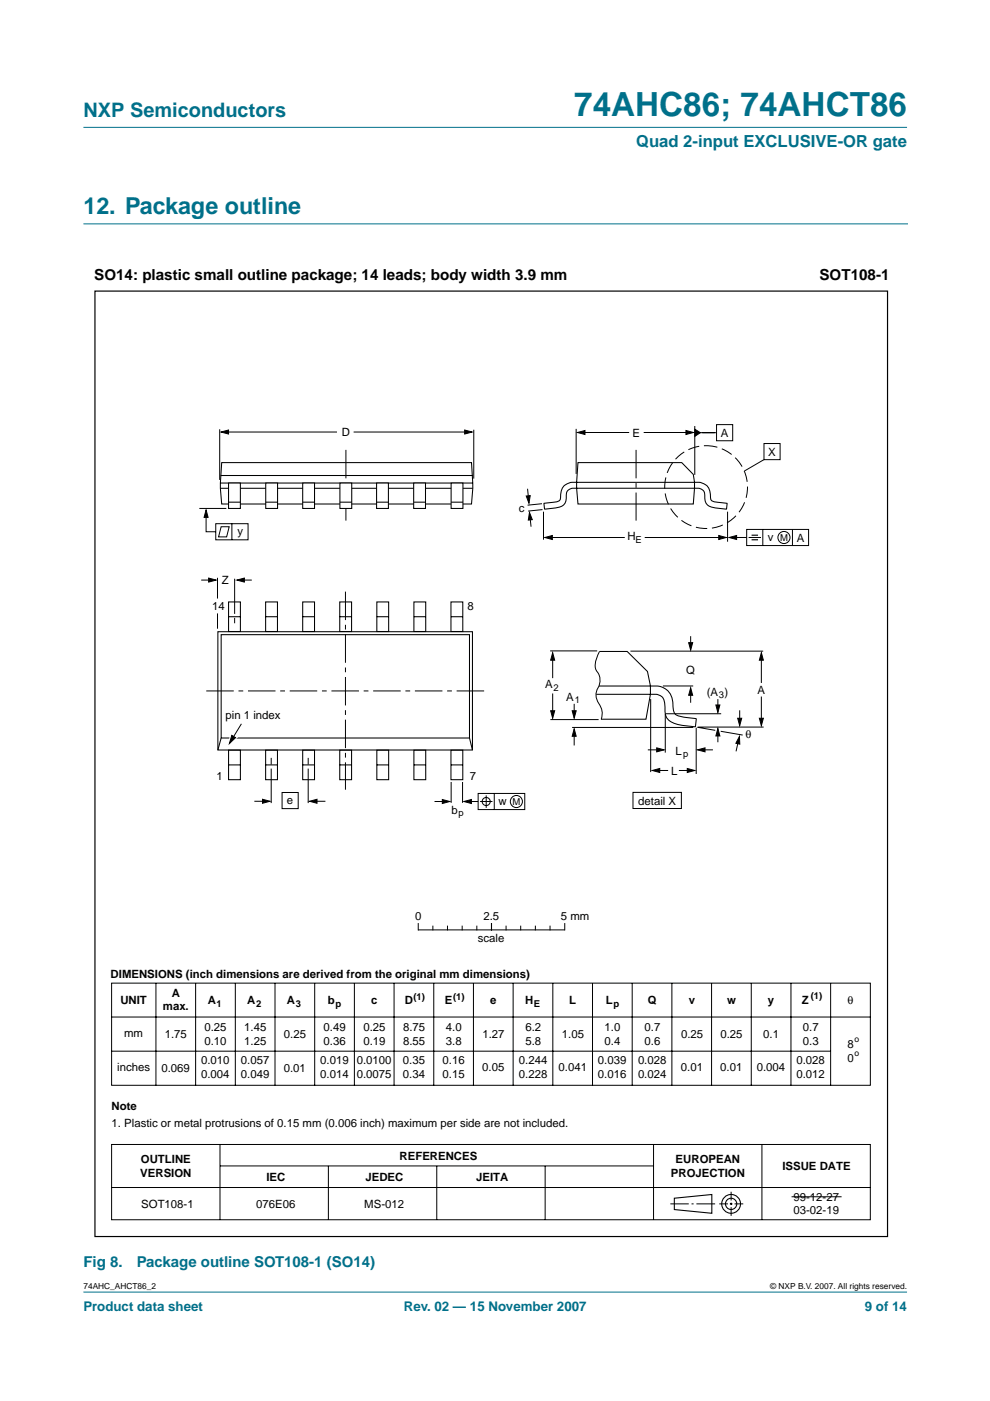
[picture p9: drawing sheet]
<svg xmlns="http://www.w3.org/2000/svg" width="210mm" height="297mm" viewBox="0 0 210 297" stroke-linecap="round" stroke-linejoin="round" font-family="sans-serif">
<g fill="#00708a" stroke="#00708a" stroke-width=".21">
<path d="M17.7 273.9h174.6z"/>
<path d="M17.7 27h174.6z"/>
</g>
<path d="M17.7 47.5h174.7" fill="none" stroke="#00708a" stroke-width=".21"/>
<path d="M47 98.1h53l.2 5.4-.2 3.4h-53l-.3-3.4zM122.5 98.1h22l2.5 2.5 .3 1.7-.3 4.6h-24.5l-.2-4.6zM46.7 103.5h53.5M46.7 102.4h53.5M46.8 100.8h53.3M115.3 106.7h.5a5.7 5.7 0 0 0 2.9-.7l.2-.8a2.81 2.81 0 0 1 3.4-2.9h24.9a2.83 2.83 0 0 1 3.4 2.9l.1 .6a1.5 1.5 0 0 0 1.6 .7l1.9 .2-.2 1.2h-.2a9.9 9.9 0 0 1-3.6-.7 2.54 2.54 0 0 1-.8-2.5 1.7 1.7 0 0 0-2.1-1.2h-25a1.7 1.7 0 0 0-2.2 1.8 2.11 2.11 0 0 1-2.4 2.4l-2.2 .2zM46.2 133.9h54v25.1h-54zM46.9 134.6h52.6v21.9h-52.6zM127.1 138.1h5.9l4.3 4.3 .6 3v1.8l-.9 5.3h-9.6M46.9 156.5l-.7 2.5M99.5 156.5l.7 2.5M127 145.4l10.9 .1a3.9 3.9 0 0 1 4.6 2.6l.2 1.3a2.48 2.48 0 0 0 .7 2.2l1.2 .4 3 .4-.1 1.6a11.9 11.9 0 0 1-5.5-1.1 2.55 2.55 0 0 1-1-2.5v-.6a2.28 2.28 0 0 0-2.9-2.6h-11.7" fill="none" stroke="#000" stroke-width=".22"/>
<g fill="none" stroke="#000" stroke-width=".21">
<path d="M46.6 91v10.8M47.8 91.6h23.7M75 91.6h24.3M100.5 91.1l-.1 10.4M122.2 90.9v9.6M123.1 91.7h10.3M136.5 91.7h9.7M147.3 90.3v10.4M147.9 91.7h4M151.9 90h3.4v3.4h-3.4zM162 94h3.4v3.5h-3.4zM162 97.4l-4.2 2.5"/>
<path d="M111.9 103.6l.2 2.6M112.3 109.2l.3 2.5M114.9 106.8l-3 .3M115 108l-3 .4M115.2 108.5v5.9M116.3 114h16.2M136.7 114h16.3M154.3 108.5v6.4M155.5 114h2.8M158.3 112.2h13.1v3.5h-13.1zM158.7 114h2.6M161.7 112.2v3.5"/>
<path d="M168 112.2v3.5M42.7 123h2.5M46.1 122.5v4.4M49.7 122.7v7.4M49.7 131v1.1M50.8 123h2.6M116.6 138h10M117.2 138.9v4.9M127.1 138.1a4.8 4.8 0 0 0-.7 4 3.4 3.4 0 0 1 .1 4.3 3.5 3.5 0 0 0 .8 3.3 3.3 3.3 0 0 1 .2 2.8M133.7 138.1h28.1M146.4 134.9v2.3M161.4 139.2v5.6"/>
<path d="M116.7 152.6h10.2M117.2 147v4.5M121.3 154.2h25.7M121.7 149.2v2.6M121.7 155.5v2.6M137.4 159h2.3M138 148.2v15.5M140.6 145.4h6.4M141.1 151.3v8.3M141.2 151.3h11.7M146.4 146.5v2.5M147.6 154.3v9.8"/>
<path d="M147.8 154.2l3.9 .6M148 154.2h13.9M148.8 159h2.4M152.2 148.2v1.9M152.2 155.5v1.9M152.8 155l4.7 .8M156.6 156.7l-.5 2.6M156.8 150.6v2.6M161.4 147.7v5.2M53.9 169.9h2.6M59.8 168h3.4v3.4h-3.4zM65.3 160.7v1.4"/>
<path d="M65.3 163v7.3M66.4 169.9h2.6M92.1 169.9h2.6M95.7 165.8v4.4M98.1 165.8v4.4M99.2 169.9h2.2M101.4 168.2h9.9v3.4h-9.9zM101.8 169.9h2.6M103.1 168.6v2.7M104.8 168.2v3.4M134.2 168h10.3v3.4h-10.3zM139.1 163.4h2.6"/>
<path d="M143.9 163.4h2.6M23.7 208.4h160.8v21.7h-160.8zM23.7 215.6h160.8M33.1 208.4v21.7M41.5 208.4v21.7M49.9 208.4v21.7M58.3 208.4v21.7M66.7 208.4v21.7M75.1 208.4v21.7M83.6 208.4v21.7M92 208.4v21.7M100.4 208.4v21.7"/>
<path d="M108.8 208.4v21.7M117.2 208.4v21.7M125.6 208.4v21.7M134 208.4v21.7M142.5 208.4v21.7M150.9 208.4v21.7M159.3 208.4v21.7M167.7 208.4v21.7M176.1 208.4v21.7M23.7 222.9h152.4M23.7 242.7h160.8v15.9h-160.8zM23.7 251.8h160.8"/>
<path d="M46.6 242.7v15.9M46.7 247.2h91.8M69.6 247.2v11.4M92.6 247.2v11.4M115.6 247.2v11.4M138.6 242.7v15.9M142.1 255.2h3.9M146.6 255.2h.5M147.7 255.2h3.9M152.5 255.2h1.8M154.7 255.2h.6M155 252.7v1.8"/>
<path d="M155 255v.5M155 255.9v1.9M155.7 255.2h1.9M161.5 242.7v15.9M167.8 253.7h10.6"/>
<circle cx="166.2" cy="114" r="1.28"/>
<circle cx="103.1" cy="169.9" r=".86"/>
<circle cx="109.5" cy="169.9" r="1.28"/>
</g>
<g fill="none" stroke="#000" stroke-width=".23">
<path d="M143 254l7.9-.7v3.9l-7.9-.7z"/>
<circle cx="155" cy="255.2" r="1.99"/>
<circle cx="155" cy="255.2" r="1.2"/>
</g>
<g fill="#000" stroke="#000" stroke-width=".21">
<path d="M46.9 91.6l1.6-.4v.8zM98.5 91.2l1.6 .4-1.6 .4zM122.4 91.7l1.6-.4v.8zM145.4 91.3l1.6 .4-1.6 .4zM147.3 91l1.2 .7-1.2 .8zM111.6 105.2l.8-.1-.2 1.6zM112.3 108.6l.6 1.6-.9 .1zM115.5 114l1.6-.5v.9zM152.4 113.5l1.6 .5-1.6 .4zM154.6 114l1.6-.5v.9zM44.2 122.6l1.6 .4-1.6 .4zM50.2 123l1.6-.4v.8z"/>
<path d="M117.2 138.4l.4 1.6h-.8zM146 136.3h.9l-.5 1.5zM161.4 138.4l.5 1.6h-.9zM116.8 150.7h.8l-.4 1.6zM121.7 154.5l.5 1.6h-.9zM121.3 150.7h.9l-.5 1.6zM139.2 158.6l1.6 .4-1.6 .4zM146.4 145.8l.5 1.6h-.9zM147.9 159l1.6-.4v.8zM152.2 154.5l.4 1.5h-.8zM151.8 149.5h.8l-.4 1.6zM156.8 156.1l.1 1.7-.9-.2z"/>
<path d="M156.4 152.3h.9l-.5 1.6zM161 152.3h.9l-.5 1.6zM55.7 169.5l1.5 .4-1.5 .4zM65.6 169.9l1.6-.4v.8zM93.8 169.5l1.6 .4-1.6 .5zM98.4 169.9l1.5-.4v.9zM138.3 163.4l1.6-.5v.9zM145.7 162.9l1.6 .5-1.6 .4z"/>
</g>
<path d="M159.4 113.5h1.3M159.4 114.4h1.3" fill="none" stroke="#000" stroke-width=".24"/>
<path d="M43.7 146.5h59.5" fill="none" stroke="#000" stroke-width=".21" stroke-dasharray="5.8 1 1 1" stroke-linecap="butt"/>
<path d="M73.3 95.4v15M134.9 95.4v15M73.2 125.4v42" fill="none" stroke="#000" stroke-width=".21" stroke-dasharray="6 1 1 1" stroke-linecap="butt"/>
<circle cx="149.7" cy="103.3" r="8.8" fill="none" stroke="#000" stroke-width=".21" stroke-dasharray="2.4 1" stroke-linecap="butt"/>
<path d="M64.2 102.4h2.5v5.4h-2.5z" fill="#fff" stroke="#000" stroke-width=".22"/>
<path d="M64.2 106.5h2.5" fill="none" stroke="#000" stroke-width=".22"/>
<path d="M56.3 102.4h2.5v5.4h-2.5z" fill="#fff" stroke="#000" stroke-width=".22"/>
<path d="M56.3 106.5h2.6" fill="none" stroke="#000" stroke-width=".22"/>
<path d="M48.5 102.4h2.5v5.4h-2.5z" fill="#fff" stroke="#000" stroke-width=".22"/>
<path d="M48.5 106.5h2.5" fill="none" stroke="#000" stroke-width=".22"/>
<g fill="#fff" stroke="#000" stroke-width=".22">
<path d="M87.7 102.4h2.5v5.4h-2.5z"/>
<path d="M72.1 102.4h2.5v5.4h-2.5z"/>
<path d="M79.8 102.4h2.6v5.4h-2.6z"/>
</g>
<path d="M79.8 106.5h2.6" fill="none" stroke="#000" stroke-width=".22"/>
<path d="M95.6 102.4h2.6v5.4h-2.6z" fill="#fff" stroke="#000" stroke-width=".22"/>
<g fill="none" stroke="#000" stroke-width=".22">
<path d="M72.1 106.5h2.5M87.8 106.5h2.5M95.6 106.5h2.6M48.5 127.6h2.5v6.3h-2.5zM48.5 130.8h2.5M56.3 127.6h2.5v6.3h-2.5zM56.3 130.8h2.5M64.2 127.6h2.5v6.3h-2.5zM64.2 130.8h2.5M72 127.6h2.5v6.3h-2.5zM72 130.8h2.5M79.9 127.6h2.5v6.3h-2.5z"/>
<path d="M79.9 130.8h2.5M87.8 127.6h2.5v6.3h-2.5zM87.8 130.8h2.5M95.6 127.6h2.5v6.3h-2.5zM95.6 130.8h2.5M48.5 159h2.5v6.3h-2.5zM56.3 159h2.5v6.3h-2.5zM64.2 159h2.5v6.3h-2.5zM72 159h2.5v6.3h-2.5zM79.9 159h2.5v6.3h-2.5zM87.8 159h2.5v6.3h-2.5zM95.6 159h2.5v6.3h-2.5z"/>
<path d="M48.5 162.2h2.5M56.3 162.2h2.5M64.2 162.2h2.5M72 162.2h2.5M79.9 162.2h2.5M87.8 162.2h2.5M95.6 162.2h2.5"/>
</g>
<path d="M43.7 108.1l.4 1.6h-.8z" fill="#000" stroke="#000" stroke-width=".21"/>
<path d="M42.3 107.8h5.7M43.7 108.7v4h2M45.7 111h6.9v3.5h-6.9zM46.9 111.7h1.7l-.5 2.1h-1.8zM49.2 111v3.5M57.5 160.7v1.4M57.5 163v7.3" fill="none" stroke="#000" stroke-width=".21"/>
<path d="M48.8 155.4l1.7 .9-2.1 1.8z" fill="#fff"/>
<g fill="none" stroke="#000" stroke-width=".21">
<path d="M46.1 130.1v3.2M51.2 153.5l-2.6 4.1M88.7 195.8v1.4M88.7 197.2h30.9M91.8 196.4v.8M94.9 196.4v.8M98 196.4v.8M101.1 196.4v.8M104.2 195.8v1.4M107.3 196.4v.8M110.4 196.4v.8M113.5 196.4v.8"/>
<path d="M116.6 196.4v.8M119.7 195.8v1.4"/>
</g>
<path d="M49.1 155.9l.8 .5-1.3 1.2z" fill="#000" stroke="#000" stroke-width=".21"/>
<path d="M20.1 61.7h168.1v200.5h-168.1z" fill="none" stroke="#000" stroke-width=".25"/>
<text font-size="7.1" fill="#00708a" x="121.7" y="24.7">74AHC86; 74AHCT86</text>
<text font-size="4.9" fill="#00708a" x="17.7" y="45.5">12. Package outline</text>
<text font-size="4.2" fill="#00708a" x="17.7" y="24.9">NXP Semiconductors</text>
<text font-size="3.5" fill="#00708a" x="134.9" y="31.1">Quad 2-input EXCLUSIVE-OR gate</text>
<g font-size="3.2">
<text x="20" y="59.3">SO14: plastic small outline package; 14 leads; body width 3.9 mm</text>
<text x="173.8" y="59.4">SOT108-1</text>
</g>
<g font-size="3.2" fill="#00708a">
<text x="17.7" y="268.7">Fig 8.</text>
<text x="29" y="268.7">Package outline SOT108-1 (SO14)</text>
</g>
<g font-size="2.8" fill="#00708a">
<text x="17.7" y="278">Product data sheet</text>
<text x="85.6" y="278">Rev. 02 — 15 November 2007</text>
<text x="183.4" y="278">9 of 14</text>
</g>
<g font-size="2.4">
<text x="72.5" y="92.5">D</text>
<text x="134.1" y="92.6">E</text>
<text x="152.8" y="92.6">A</text>
<text x="162.9" y="96.6">X</text>
<text x="50.3" y="113.5">y</text>
<text x="110" y="108.6">c</text>
<text x="133" y="114.6">H</text>
<text x="162.8" y="114.7">v</text>
<text x="168.9" y="114.8">A</text>
<text x="47.1" y="123.8">Z</text>
<text x="45" y="129.4">14</text>
<text x="99.1" y="129.3">8</text>
<text x="145.5" y="142.8">Q</text>
<text x="115.6" y="145.9">A</text>
<text x="120.1" y="148.5">A</text>
<text x="149.9" y="147.5">(A )</text>
<text x="160.6" y="147.2">A</text>
<text x="47.8" y="152.5">pin 1 index</text>
<text x="143.2" y="160">L</text>
<text x="158.1" y="156.4">θ</text>
<text x="45.9" y="165.3">1</text>
<text x="99.6" y="165.3">7</text>
<text x="142.3" y="164.3">L</text>
<text x="60.8" y="170.4">e</text>
<text x="95.8" y="172.6">b</text>
<text x="105.7" y="170.7">w</text>
<text x="135.3" y="170.6">detail X</text>
<text x="88" y="195.1">0</text>
<text x="102.5" y="195.1">2.5</text>
<text x="118.9" y="195.1">5 mm</text>
<text x="101.3" y="199.8">scale</text>
<text x="23.5" y="207.3">DIMENSIONS (inch dimensions are derived from the original mm dimensions)</text>
<text x="25.5" y="213">UNIT</text>
<text x="34.5" y="214.2">max.</text>
<text x="36.4" y="211.3">A</text>
<text x="44" y="213">A</text>
<text x="52.4" y="213">A</text>
<text x="60.8" y="213">A</text>
<text x="69.5" y="213">b</text>
<text x="78.7" y="213">c</text>
<text x="85.8" y="213">D</text>
<text x="94.3" y="213">E</text>
<text x="103.9" y="213">e</text>
<text x="111.3" y="213">H</text>
<text x="120.7" y="213">L</text>
<text x="128.4" y="213">L</text>
<text x="137.3" y="213">Q</text>
<text x="146" y="213">v</text>
<text x="154.2" y="213">w</text>
<text x="162.8" y="213">y</text>
<text x="170" y="213">Z</text>
<text x="179.7" y="213">θ</text>
<text x="26.3" y="219.9">mm</text>
<text x="34.9" y="220.1">1.75</text>
<text x="43.4" y="218.6">0.25</text>
<text x="43.4" y="221.6">0.10</text>
<text x="51.8" y="218.6">1.45</text>
<text x="51.8" y="221.6">1.25</text>
<text x="60.2" y="220.2">0.25</text>
<text x="68.6" y="218.6">0.49</text>
<text x="68.6" y="221.6">0.36</text>
<text x="77" y="218.6">0.25</text>
<text x="77" y="221.6">0.19</text>
<text x="85.5" y="218.6">8.75</text>
<text x="85.5" y="221.6">8.55</text>
<text x="94.6" y="218.6">4.0</text>
<text x="94.6" y="221.6">3.8</text>
<text x="102.3" y="220.1">1.27</text>
<text x="111.4" y="218.6">6.2</text>
<text x="111.4" y="221.6">5.8</text>
<text x="119.1" y="220.1">1.05</text>
<text x="128.2" y="218.6">1.0</text>
<text x="128.2" y="221.6">0.4</text>
<text x="136.7" y="218.6">0.7</text>
<text x="136.7" y="221.6">0.6</text>
<text x="144.4" y="220.1">0.25</text>
<text x="152.7" y="220.1">0.25</text>
<text x="161.8" y="220.1">0.1</text>
<text x="170.2" y="218.6">0.7</text>
<text x="170.2" y="221.6">0.3</text>
<text x="24.9" y="227.1">inches</text>
<text x="34.2" y="227.2">0.069</text>
<text x="42.6" y="225.7">0.010</text>
<text x="51.1" y="225.7">0.057</text>
<text x="60.2" y="227.2">0.01</text>
<text x="67.9" y="225.7">0.019</text>
<text x="75.7" y="225.7">0.0100</text>
<text x="85.4" y="225.7">0.35</text>
<text x="93.8" y="225.7">0.16</text>
<text x="102.3" y="227.1">0.05</text>
<text x="110" y="225.7">0.244</text>
<text x="118.4" y="227.1">0.041</text>
<text x="126.8" y="225.7">0.039</text>
<text x="135.3" y="225.7">0.028</text>
<text x="144.4" y="227.1">0.01</text>
<text x="152.7" y="227.1">0.01</text>
<text x="160.4" y="227.1">0.004</text>
<text x="168.9" y="225.7">0.028</text>
<text x="179.7" y="222.2">8</text>
<text x="179.7" y="225.2">0</text>
<text x="42.6" y="228.6">0.004</text>
<text x="51.1" y="228.6">0.049</text>
<text x="67.9" y="228.6">0.014</text>
<text x="75.7" y="228.6">0.0075</text>
<text x="85.4" y="228.6">0.34</text>
<text x="93.8" y="228.6">0.15</text>
<text x="110" y="228.6">0.228</text>
<text x="126.8" y="228.6">0.016</text>
<text x="135.3" y="228.6">0.024</text>
<text x="168.9" y="228.6">0.012</text>
<text x="23.7" y="235.3">Note</text>
<text x="23.7" y="239">1. Plastic or metal protrusions of 0.15 mm (0.006 inch) maximum per side are not included.</text>
<text x="84.7" y="245.9">REFERENCES</text>
<text x="29.7" y="249.5">VERSION</text>
<text x="29.9" y="246.6">OUTLINE</text>
<text x="56.5" y="250.5">IEC</text>
<text x="77.5" y="250.5">JEDEC</text>
<text x="101" y="250.5">JEITA</text>
<text x="142.3" y="249.5">PROJECTION</text>
<text x="143.3" y="246.6">EUROPEAN</text>
<text x="165.9" y="248.1">ISSUE DATE</text>
<text x="29.9" y="256.1">SOT108-1</text>
<text x="54.3" y="256.1">076E06</text>
<text x="77.2" y="256.1">MS-012</text>
<text x="168.2" y="254.6">99-12-27</text>
<text x="168.2" y="257.5">03-02-19</text>
</g>
<g font-size="2">
<text x="134.8" y="115.1">E</text>
<text x="165.4" y="114.7">M</text>
<text x="117.4" y="146.4">2</text>
<text x="121.9" y="149">1</text>
<text x="152.4" y="148">3</text>
<text x="144.8" y="160.5">p</text>
<text x="97.2" y="173">p</text>
<text x="108.7" y="170.7">M</text>
<text x="45.9" y="213.4">1</text>
<text x="54.3" y="213.4">2</text>
<text x="62.7" y="213.4">3</text>
<text x="71.1" y="213.4">p</text>
<text x="87.7" y="212">(1)</text>
<text x="96.1" y="212">(1)</text>
<text x="113.2" y="213.4">E</text>
<text x="130" y="213.4">p</text>
<text x="171.9" y="211.9">(1)</text>
</g>
<g font-size="1.8">
<text x="181.2" y="221">o</text>
<text x="181.2" y="223.9">o</text>
<text x="17.7" y="273.4">74AHC_AHCT86_2</text>
<text x="163.3" y="273.4">© NXP B.V. 2007. All rights reserved.</text>
</g>
</svg>
